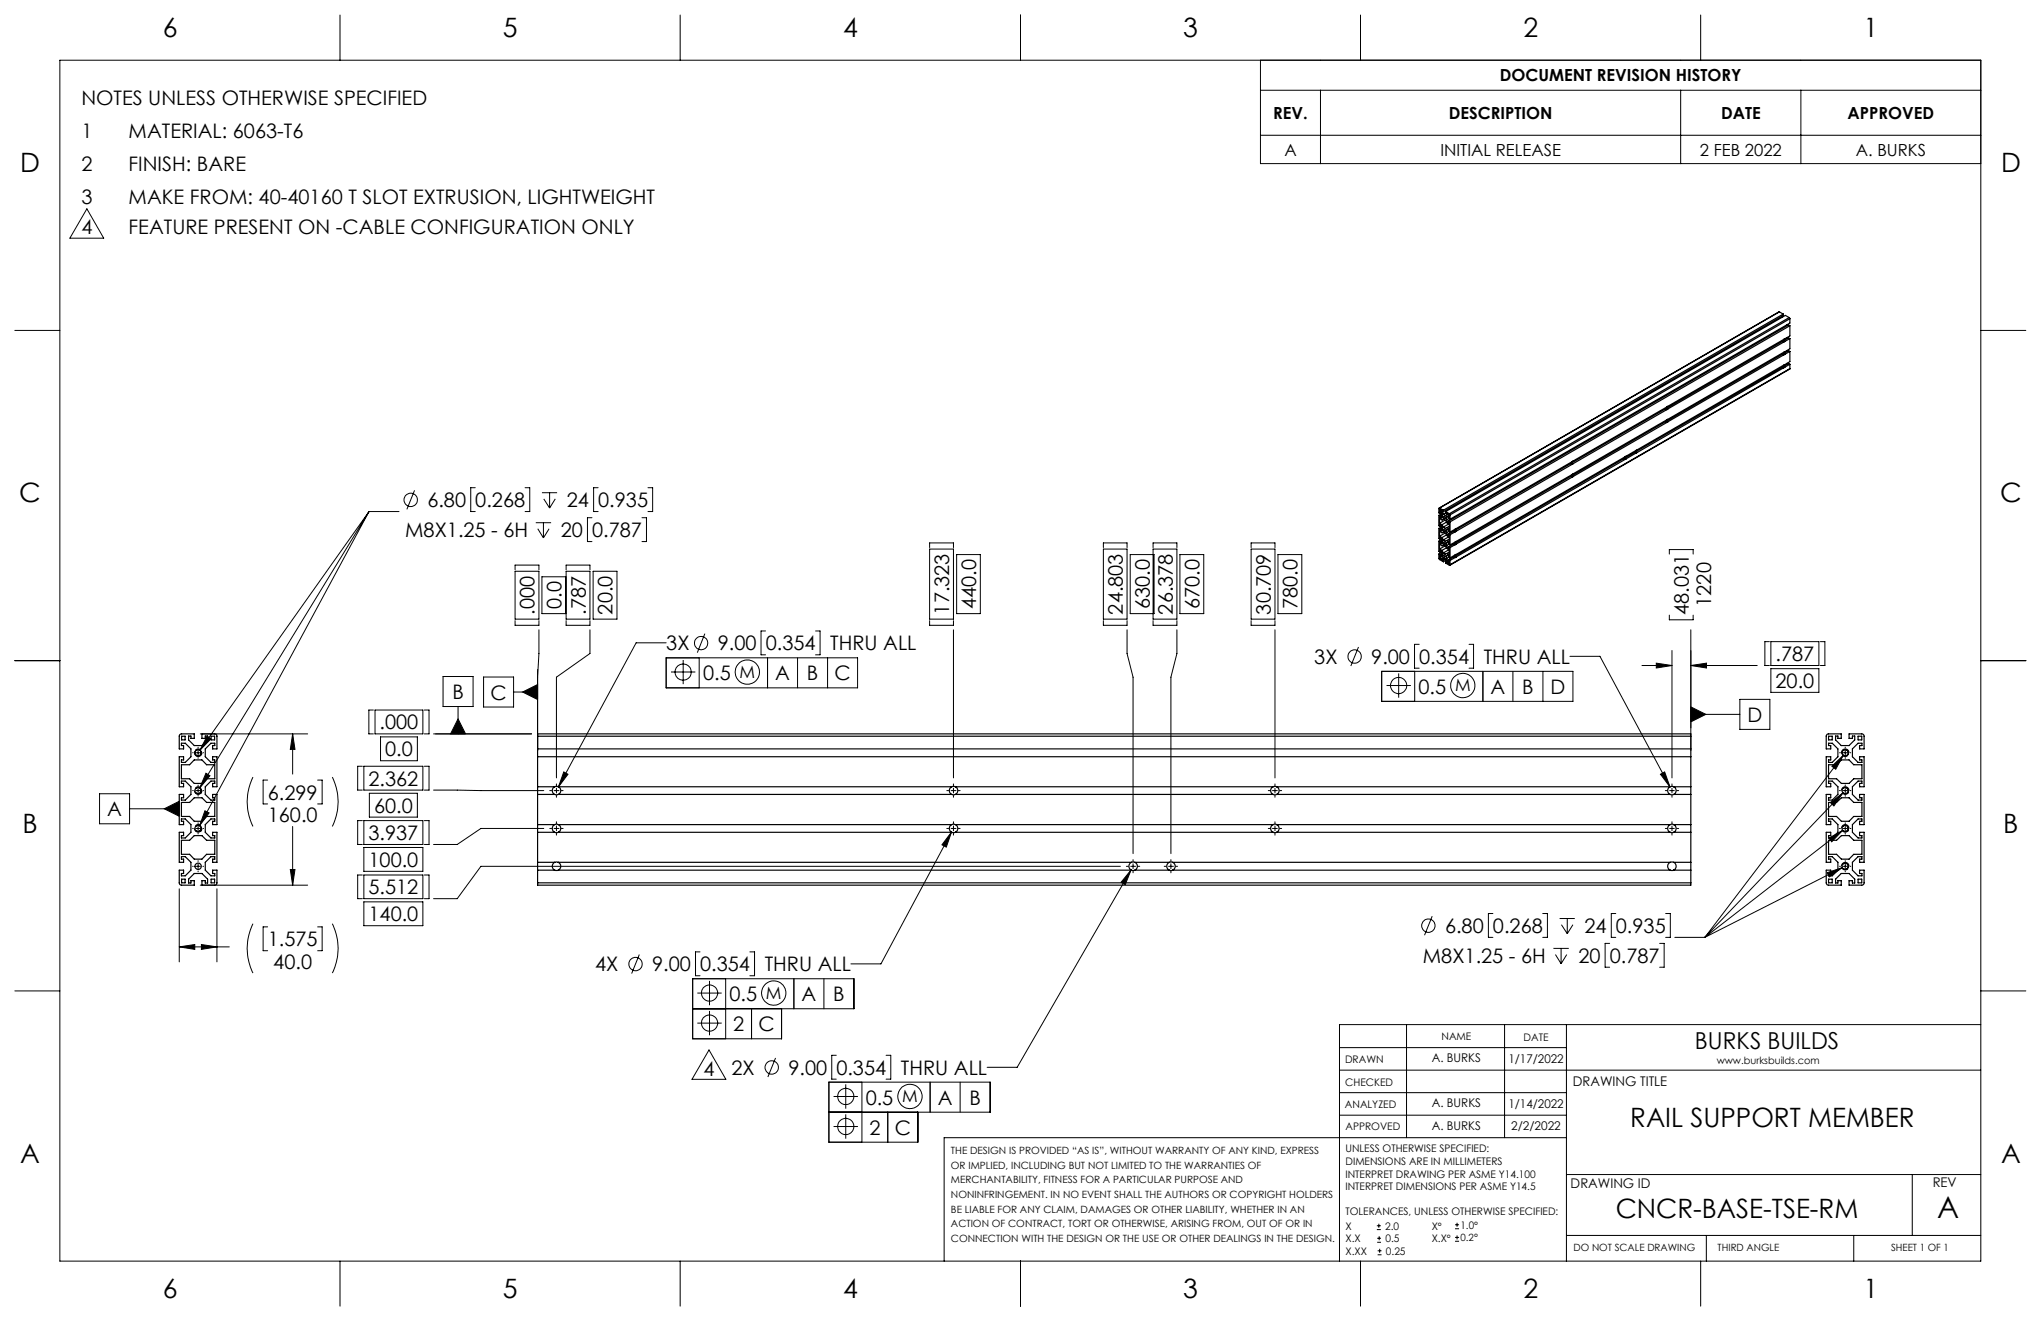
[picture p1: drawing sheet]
<svg xmlns="http://www.w3.org/2000/svg" width="432mm" height="279mm" viewBox="0 0 432 279" stroke-linecap="round" stroke-linejoin="round" font-family="sans-serif">
<g fill="none" stroke="#000" stroke-width=".21">
<path d="M12.7 12.7h406.4v254h-406.4zM71.9 3.2v9.5M143.9 3.2v9.5M215.9 3.2v9.5M266.7 12.7v21.9h152.4M266.7 19.1h152.4M279.4 19.1v15.5M287.8 3.2v9.5M355.6 19.1v15.5M359.8 3.2v9.5M381 19.1v15.5M266.7 28.6h152.4"/>
<path d="M18.4 44.2l3.5 6.2h-7.1zM3.1 69.9h9.6M419.1 69.9h9.5M78.1 108.2h6.3M78.1 108.2l-35.8 50.5M78.1 108.2l-35.8 58.5M78.1 108.2l-35.9 66.4M87.7 103.7l-1.6 4M100.5 103.2h-.9v5h.9M111.1 103.2h1v5h-1M113.3 110.6h3.3M113.8 111.8l1.2 2"/>
<path d="M114.7 104.2h3.2M115 110.6v3.2M115 105.5l1.3 2M116.2 111.8l-1.2 2M116.3 104.2v3.3M117.5 105.5l-1.2 2M125.2 109.5h-.9v5h.9M126.5 103.2h-.9v5h.9M135.8 109.5h1v5h-1M137.1 103.2h1v5h-1M196.7 115.8v-1h5v1M196.7 116.1h5v14.9h-5z"/>
<path d="M202.4 117.3h5v12.5h-5zM233.4 116.1h5v14.9h-5zM233.4 115.8v-1h5v1M239.1 117.3h5.1v12.5h-5.1zM243.9 116.1h5.1v14.9h-5.1zM243.9 115.8v-1h5.1v1M249.6 117.3h5.1v12.5h-5.1zM264.7 115.8v-1h5v1M264.7 116.1h5v14.9h-5zM270.4 117.3h5v12.5h-5zM353.2 117.2v-1h5v1M3.1 139.7h9.6"/>
<path d="M109 120.5v-1h5v1M109 120.8h5v10.2h-5zM109 131.3v1h5v-1M114 133.2v5l-.3 5M114.7 122h5v7.8h-5zM119.8 131.3v1h5v-1M119.8 120.5v-1h5v1M119.8 120.8h5v10.2h-5zM124.8 133.2v5l-7.1 5v21.3M125.5 120.8h5v10.2h-5zM140.9 139.1h40.5v6.4h-40.5zM140.9 136h-6.3l-16.5 30.4"/>
<path d="M144.5 139.6v5.1M147.9 139.1v6.4M149.1 134l-1.6 4M162 133.5h-1v5h1M162.4 139.1v6.4M168.7 139.1v6.4M172.5 133.5h1v5h-1M175.1 139.1v6.4M196.7 131.3v1h5v-1M201.7 133.2v31.3M233.4 131.3v1h5v-1M238.4 133.2v5l1.3 5v37.4"/>
<path d="M243.9 131.3v1h5.1v-1M249 133.2v5l-1.3 5v37.4M264.7 131.3v1h5v-1M269.7 133.2v31.3M287.4 136.8l-1.6 4.1M300.2 136.3h-.9v5h.9M310.8 136.3h.9v5h-.9M332.1 138.8h6.4l14.8 27.6M353.2 130.1v1h5v-1M353.7 137.6v26.9M357.7 133.2v25.6M374.3 135.7h-.9v5.1h.9"/>
<path d="M374.7 135.7h10.1v5.1h-10.1zM385.1 135.7h1v5.1h-1M419.1 139.7h9.5M40.7 159.2h.2M41.4 159.2h1M41.9 158v.2M41.9 158.7v1M42.4 155.2h22.7M42.9 159.2h.2M43.8 155.7l.8 .6-2.3 2.4zM61.9 155.2v8.5M61.9 155.2l.5 3.3h-1z"/>
<path d="M79 150.2h-1v5h1M79.3 150.2h10.2v5h-10.2zM80.5 155.9h7.8v5h-7.8zM89.8 150.2h1v5h-1M93.7 143.1h6.4v6.3h-6.4zM96.9 149.4v5.8M96.9 152l1.6 3.2h-3.2zM102.3 143.2h6.4v6.3h-6.4zM108.7 146.4h5M110.6 146.4l3.1-1.6v3.2zM112.5 155.2h-20.8M113.7 141.6v17.2"/>
<path d="M142 142.1h5.1M292.3 142h40.5v6.3h-40.5zM293.3 145h5.2M295.9 142.4v5.2M299.3 142v6.3M313.7 142v6.3M320.1 142v6.3M326.4 142v6.3M347.4 140.8h6.3M350.4 140.3l3.3 .5-3.3 .5zM357.7 140.8l3.3-.5v1zM357.7 149.5l3.2 1.6-3.2 1.6z"/>
<path d="M357.7 151.1h10.4M357.7 140.8h14.1M368.1 147.9h6.3v6.4h-6.3zM374.7 141.4h10.1v5h-10.1zM389.2 159.2h.2M389.9 159.2h1M390 159.8l-29.3 38.5M390.4 158v.2M390.4 158.7v1M391.4 159.2h.1M21.1 167.9h6.3v6.3h-6.3zM27.4 171.1h10.5"/>
<path d="M34.7 171.1l3.2-1.6v3.1zM40.7 167.2h.2M40.7 175.2h.2M41.4 167.2h1M41.4 175.2h1M41.9 160.2v.2M41.9 166.1v.1M41.9 166.7v1M41.9 168.2v.2M41.9 174v.2M41.9 174.7v1M41.9 176.2v.2"/>
<path d="M42.9 167.2h.2M42.9 175.2h.2M43.4 171.5l.8 .4-2 2.7zM43.6 163.5l.8 .6-2.1 2.6zM53.5 164.4a11.7 11.7 0 0 0 0 10.4M56.6 165h-.9v5h.9M61.9 174.8v12.4M67.2 165h1v5h-1M70.3 164.4a11.7 11.7 0 0 1 0 10.4M76.7 162.1h-1v5h1M76.7 173.6h-1v5h1M77 162.1h12.5v5h-12.5z"/>
<path d="M77 173.6h12.5v5h-12.5zM77 179.2h12.5v5.1h-12.5zM78.1 167.8h10.2v5h-10.2zM89.8 162.1h1v5h-1M89.8 173.6h1v5h-1M91.7 167.1l23.3 .1M115 175.2h-13.3l-5 3.4h-5M116.3 167.2h.4M116.3 175.2h.4M117.2 167.2h1.1M117.2 175.2h1.1M117.7 165.8v.4"/>
<path d="M117.7 166.7v1M117.7 168.2v.4M117.7 173.8v.4M117.7 174.7v1M117.7 176.2v.4M118.7 167.2h.4M118.7 175.2h.4M119.3 163.3l.9 .5-2.1 2.6zM200.3 167.2h.4M200.3 175.2h.4M201.2 167.2h1M201.2 175.2h1"/>
<path d="M201.3 176l-1.1 3.2-.9-.5zM201.3 176l-14.9 27.9h-6.4M201.7 165.8v.4M201.7 166.7v1M201.7 168.2v.4M201.7 173.8v.4M201.7 174.7v1M201.7 176.2v.4M202.7 167.2h.4M202.7 175.2h.4M268.3 167.2h.4M268.3 175.2h.4"/>
<path d="M269.2 167.2h1M269.2 175.2h1M269.7 165.8v.4M269.7 166.7v1M269.7 168.2v.4M269.7 173.8v.4M269.7 174.7v1M269.7 176.2v.4M270.8 167.2h.3M270.8 175.2h.3M351.3 163.8l.9-.5 1.1 3.1zM352.3 167.2h.4"/>
<path d="M352.3 175.2h.4M353.2 167.2h1M353.2 175.2h1M353.7 165.8v.4M353.7 166.7v1M353.7 168.2v.4M353.7 173.8v.4M353.7 174.7v1M353.7 176.2v.4M354.8 167.2h.3M354.8 175.2h.3M386.9 177.3l2.9-1.7-2.3 2.4z"/>
<path d="M387.2 169.8l2.7-2.1-1.9 2.8zM387.6 162.1l2.4-2.3-1.6 2.9zM389.1 167.2h.3M389.1 175.2h.3M389.8 175.6l-29.1 22.7M389.9 167.2h1M389.9 175.2h1M389.9 167.7l-29.2 30.6M390.4 160.2v.2M390.4 166v.2M390.4 166.7v1M390.4 168.2v.2"/>
<path d="M390.4 174v.2M390.4 174.7v1M390.4 176.2v.2M391.4 167.2h.2M391.4 175.2h.2M37.9 188v15.4M40.7 183.2h.2M41.4 183.2h1M41.9 182v.2M41.9 182.7v1M41.9 184.2v.2M42.4 187.2h22.7"/>
<path d="M42.6 199.8l3.3 .5-3.3 .5zM42.9 183.2h.2M45.9 188v15.4M53.5 195.4a11.7 11.7 0 0 0 0 10.4M56.6 196h-.9v5.1h.9M61.4 183.9h1l-.5 3.3zM67.2 196h1v5.1h-1M70.3 195.4a11.7 11.7 0 0 1 0 10.4M76.7 185.1h-1v5h1M77 185.1h12.5v5h-12.5zM77 190.7h12.5v5.1h-12.5zM89.8 185.1h1v5h-1"/>
<path d="M237 183.2h-135.3l-5 6.9h-5M238.3 183.2h.4M239.2 183.2h1M239.3 184l-1.2 3.1-.9-.5zM239.3 184l-24.1 41.7h-6.4M239.7 181.8v.4M239.7 182.7v1M239.7 184.2v.4M240.7 183.2h.4M246.3 183.2h.4M247.2 183.2h1M247.7 181.8v.4"/>
<path d="M247.7 182.7v1M247.7 184.2v.4M248.7 183.2h.4M303 193.8l-1.6 4M315.8 193.2h-.9v5.1h.9M326.4 193.2h1v5.1h-1M330 194.3h3.2M330.3 195.6l1.3 1.9M331.6 194.3v3.2M332.8 195.6l-1.2 1.9M340.5 199.5h-.9v5.1h.9M341.8 193.2h-.9v5.1h.9"/>
<path d="M351.1 199.5h1v5.1h-1M352.4 193.2h1v5.1h-1M354.3 198.3h6.4M386.6 184.6l3.1-1.1-2.7 2zM389.2 183.2h.2M389.7 183.5l-29 14.8M389.9 183.2h1M390.4 182v.2M390.4 182.7v1M390.4 184.2v.2M391.4 183.2h.1M3.1 209.6h9.6"/>
<path d="M37.9 200.3l3.3-.5v1zM37.9 200.3h10.6M135.3 201.9l-1.7 4M146.5 213.4h34.2v-6.4h-34.2v12.7h18.8v-6.3M147.5 210h5.2M147.5 216.4h5.2M148.1 201.3h-1v5.1h1M150.1 207.5v5.1M150.1 213.8v5.2M153.5 207v12.7M158.6 201.3h1v5.1h-1M159 213.4v6.3"/>
<path d="M168 207v6.4M174.3 207v6.4M297.6 216.7v23.9M318.3 216.7v23.9M328.6 200.6h3.3M329.1 201.9l1.2 1.9M330.3 200.6v3.2M331.4 216.7v50M331.5 201.9l-1.2 1.9M419.1 216.7h-135.7v50M419.1 209.6h9.5M150 222.1l3.6 6.2h-7.2z"/>
<path d="M164.1 223.8l-1.6 4M175.4 235.2h34.1v-6.3h-34.1v12.7h18.8v-6.4M176.4 231.9h5.1M176.4 238.3h5.1M176.9 223.2h-.9v5h.9M178.9 229.3v5.2M178.9 235.7v5.1M182.4 228.9v12.7M187.5 223.2h1v5h-1M187.8 235.2v6.4M196.8 228.9v6.3M203.1 228.9v6.3"/>
<path d="M283.4 226.3h135.7M283.4 231.1h48M283.4 221.6h48M283.4 235.9h48M291.3 259.3h.8M291.7 258.8v.9M307.8 259.9h.9M307.8 259h.9M308.3 258.6v.9M331.4 248.4h87.7M331.4 240.6h-131.7v26.1M404.6 248.4v12.9"/>
<path d="M71.9 266.7v9.6M143.9 266.7v9.6M215.9 266.7v9.6M287.8 266.7v9.6M291.3 260.1h.8M291.4 262.7h.8M291.4 261.9h.8M291.5 265.4h.8M291.5 264.5h.8M291.8 261.5v.8M291.9 264.1v.9M307.8 262.5h.9"/>
<path d="M307.8 261.7h.9M308.3 261.3v.8M331.4 261.3h87.7M359.8 266.7v9.6M361 261.3v5.4M392.2 261.3v5.4"/>
<circle cx="86.9" cy="105.7" r="1.41"/>
<circle cx="148.3" cy="136" r="1.42"/>
<circle cx="286.6" cy="138.9" r="1.41"/>
<circle cx="144.5" cy="142.2" r="1.71"/>
<circle cx="158.1" cy="142.1" r="2.58"/>
<circle cx="295.9" cy="145" r="1.71"/>
<circle cx="309.5" cy="145" r="2.57"/>
<circle cx="302.2" cy="195.8" r="1.42"/>
<circle cx="134.4" cy="203.9" r="1.41"/>
<circle cx="150.1" cy="216.4" r="1.72"/>
<circle cx="150.1" cy="210" r="1.72"/>
<circle cx="163.7" cy="210" r="2.57"/>
<circle cx="163.3" cy="225.8" r="1.42"/>
<circle cx="178.9" cy="238.3" r="1.72"/>
<circle cx="178.9" cy="231.9" r="1.72"/>
<circle cx="192.5" cy="231.9" r="2.57"/>
</g>
<path d="M390.4 158.4a.8 .8 0 0 1 .7 1.2 .8 .8 0 0 1-1.4 .1 .8 .8 0 0 1 .6-1.3h.1M41.9 176a.8 .8 0 0 1-.7-1.2 .8 .8 0 0 1 1.4-.1 .8 .8 0 0 1-.5 1.3h-.2M41.9 168a.8 .8 0 0 1-.7-1.2 .8 .8 0 0 1 1.4-.1 .8 .8 0 0 1-.5 1.3h-.2M41.9 160a.8 .8 0 0 1-.7-1.2 .8 .8 0 0 1 1.4-.1 .8 .8 0 0 1-.5 1.3h-.2M390.4 174.4a.8 .8 0 0 1 .7 1.2 .8 .8 0 0 1-1.4 .1 .8 .8 0 0 1 .6-1.3h.1M390.4 166.4a.8 .8 0 0 1 .7 1.2 .8 .8 0 0 1-1.4 .1 .8 .8 0 0 1 .6-1.3h.1M390.4 182.4a.8 .8 0 0 1 .7 1.2 .8 .8 0 0 1-1.4 .1 .8 .8 0 0 1 .6-1.3h.1" fill="none" stroke="#000" stroke-width=".21" stroke-dasharray="1.3 .6" stroke-linecap="butt"/>
<path d="M305.6 115.1l-.2-.4a.25 .25 0 0 1 .4 .1 .25 .25 0 0 1-.2 .3M305.6 112.4l-.2-.4a.25 .25 0 0 1 .4 0 .25 .25 0 0 1-.2 .4M305.6 109.7l-.2-.4a.25 .25 0 0 1 .4 0 .25 .25 0 0 1-.2 .4" fill="none" stroke="#000" stroke-width=".21" stroke-dasharray="1.3 .6" stroke-dashoffset=".8" stroke-linecap="butt"/>
<g fill="#000">
<path d="M34.7 171.1l3.2-1.6v3.1z"/>
<path d="M96.9 152l1.6 3.2h-3.2zM110.6 146.4l3.1 1.6v-3.2zM357.7 149.5l3.2 1.6-3.2 1.6z"/>
<path d="M119.3 163.3l-1.2 3.1 2.1-2.6zM350.4 140.3l3.3 .5-3.3 .5zM357.7 140.8l3.3-.5v1zM239.3 184l-2.1 2.6 .9 .5zM351.3 163.8l2 2.6-1.1-3.1zM201.3 176l-2 2.7 .9 .5zM386.6 184.6l.4 .9 2.7-2zM386.9 177.3l.6 .7 2.3-2.4zM387.2 169.8l.8 .7 1.9-2.8zM387.6 162.1l.8 .6 1.6-2.9zM61.9 155.2l.5 3.3h-1zM61.4 183.9h1l-.5 3.3zM37.9 200.3l3.3-.5v1zM42.6 199.8l3.3 .5-3.3 .5zM43.8 155.7l-1.5 3 2.3-2.4zM43.6 163.5l-1.3 3.2 2.1-2.6zM43.4 171.5l-1.2 3.1 2-2.7z"/>
</g>
<g fill="none" stroke="#000" stroke-width=".25">
<path d="M376.4 66l-71.9 41.5M376.4 66l.9 .4M376.4 66l-71.8 41.5M377 66.9l.1 .2M377.1 77.6l.3 .2M377.1 77.6l-31 17.9M377.1 72.2l.3 .2M377.1 72.2l-24.5 14.2M377.1 74.9l.3 .2M377.1 74.9l-24.5 14.2M377.3 66.4v.3l-71.9 41.5M377.3 66.4l-71.9 41.5"/>
<path d="M377.3 72.1l-.2 .1M377.3 74.8l-.2 .1M377.3 77.5l-.2 .1M377.3 72.1l.3 .1M377.3 74.8l.3 .1M377.3 77.5l.3 .1M377.4 72.4l-24.6 14.1M377.4 75.1l-24.6 14.1M377.4 77.8l-31 17.9M377.6 72.2l-.2 .2M377.6 74.9l-.2 .2M377.6 77.6l-.2 .2"/>
<path d="M378.1 68.7l.1 .2M378.1 71.4l.1 .2M378.1 74.1l.1 .2M378.1 76.8l.1 .2M378.5 67.2l.2 .2M378.5 67.2l-71.9 41.5M378.5 67.2l-.8-.5-71.8 41.5M378.7 68.9v2.1l-71.9 41.5M378.7 71.6v2.2l-71.9 41.5M378.7 74.3v2.2l-71.9 41.5M378.7 78l-72 41.6M378.7 67.4l-71.9 41.5"/>
<path d="M378.7 67.4v.9l-71.9 41.5M378.7 77v1M378.7 68.9l-71.9 41.5M378.7 68.9l-.3-.2-71.9 41.5M378.7 71.6l-1.1 .6M378.7 74.3l-1.1 .6M378.7 77l-1.1 .6M378.7 78l-71.9 41.5M378.7 71.6l-.3-.2-1.1 .7M378.7 74.3l-.3-.1-1.1 .6M378.7 77l-.3-.1-1.1 .6M332.3 98l.3 .2"/>
<path d="M332.3 98l-24.5 14.2M332.5 97.9l-.2 .1M332.5 97.9l.3 .2M332.6 98.2l-24.5 14.2M332.8 98.1l-.2 .1M343.5 97l.3 .2M343.5 97l-35.7 20.7M343.7 96.9l-.2 .1M343.7 96.9l.3 .1M343.8 97.2l-35.7 20.6M344 97l-.2 .2M345.9 95.7l.2 .1"/>
<path d="M345.9 95.7l-2.2 1.2M346.1 95.5l-.2 .2M346.1 95.5l.3 .2M346.1 95.8l-2.1 1.2M346.4 95.7l-.3 .1M352.4 86.5l.2 .1M352.4 86.5l-19.9 11.4M352.4 89.2l.2 .2M352.4 89.2l-19.9 11.4M352.6 86.4l-.2 .1M352.6 89.1l-.2 .1M352.6 86.4l.2 .1"/>
<path d="M352.6 89.1l.2 .1M352.6 86.6l-19.8 11.5M352.6 89.4l-19.8 11.4M352.8 86.5l-.2 .1M352.8 89.2l-.2 .2M304.4 117.2l.1 1.1 .9 .5M304.4 109v2.2l.3 .1M304.4 111.8v2.1l.3 .2M304.4 114.5v2.1l.3 .2M304.4 117.2l.3 .1M304.4 114.5l.3 .1M304.4 111.8l.3 .1"/>
<path d="M304.4 109l.3 .2M304.6 107.5h-.2v1l.3 .1M304.6 110.7v-1l.5 .3 .3-.2 .4 .3 .3 .5 .5 .3v1l-.5-.3M304.6 113.4v-1l.5 .3 .3-.2 .4 .3 .3 .5 .5 .3v1l-.5-.3M304.6 116.1v-1l.5 .3 .3-.1 1.2 1v1l-.5-.2M304.6 111v-.2l.2 .2 .4 .6v.5l-.4 .3-.2-.2M304.6 108.3v-.2l.2 .2 .4 .6M304.6 113.7v-.1l.2 .1 .4 .6M304.6 116.5l.1 .1M304.6 113.7l.1 .1M304.6 111l.1 .1M304.6 108.3l.1 .1"/>
<path d="M304.6 107.5l.8 .4M304.6 116.1l.5 .3M304.6 110.7l.5 .3M304.6 113.4l.5 .3M304.7 108.4v.2M304.7 109.2v.2M304.7 111.1v.2M304.7 111.9v.2M304.7 113.8v.3M304.7 114.6v.3M304.7 116.6v.2M304.7 117.3v.3"/>
<path d="M304.7 117.6l-.1-.1v.2M304.7 109.4l-.1-.1v.2M304.7 112.1h-.1v.1M304.7 114.9l-.1-.1v.2M304.7 108.2l-.1 .1M304.7 109.4l.5-.3-.6 .4M304.7 110.9l-.1 .1M304.7 113.7h-.1M304.7 114.9l.5-.3-.6 .4M304.7 116.4l-.1 .1M304.7 117.6l.5-.3-.6 .4M304.8 116.5l-.2-.2v.2"/>
<path d="M304.8 116.5l.4 .6v.5l-.4 .2-.2-.1M304.8 107.8l-.2-.2v.3M304.8 118l-.2-.1v.3M304.8 118v.3l-.2-.1M304.8 107.8v.2l-.2-.1M304.8 107.8l-.2 .1M304.8 118l-.2 .2M304.8 108.3l-.1 .1M304.8 111l-.1 .1M304.8 113.8h-.1M304.8 116.5l-.1 .1M304.9 108.5l-.2 .1"/>
<path d="M304.9 111.2l-.2 .1M304.9 113.9l-.2 .2M304.9 116.7l-.2 .1M305 118.5v-.3l.4-.2 .5 .3 .3 .6v.2h-.2M305 108.2v-.3l.4 .3M305 108.2l.4 .6M305 108.7l-.6 .3M305 111.4l-.6 .4M305 114.1l-.6 .4M305 116.8l-.6 .4M305.1 116.4l.3 .5M305.1 111l.3 .5"/>
<path d="M305.1 113.7l.3 .5M305.2 118.4v.1h-.2M305.2 108.9v.5l-.4 .2-.2-.1M305.2 114.3v.6l-.4 .2-.2-.1M305.2 118.4l.2 .1M305.2 108.1l-.2 .1M305.2 108.9l-.5 .3M305.2 111.9l-.5 .2M305.2 111.7l-.5 .2M305.2 111.9l-.6 .3M305.2 114.4l-.5 .2M305.2 118.4l.4-.3-.6 .4"/>
<path d="M305.2 117.1l-.5 .2M305.4 107.9v.3M305.4 118.5v.3M305.4 116.9l.4 .3 .3-.1M305.4 111.5l.4 .3 .3-.2M305.4 114.2l.4 .3 .3-.2M305.4 117.4h.3a.2 .2 0 0 1 .1 .3 .2 .2 0 0 1-.2 .1zM305.4 109.3a.22 .22 0 0 1 .3 0 .22 .22 0 0 1-.1 .3zM305.7 110l-1.1 .7M305.7 112.7l-1.1 .7M305.7 115.5l-1.1 .6M305.8 118.2l-.4 .3"/>
<path d="M305.9 118.8v.3l.7 .5 .2-.1M305.9 108.2v.3l.1 .2M305.9 118.8l.1 .1M305.9 108.2l.7 .5M305.9 108.5l-.5 .3M306 118.5l-.6 .3M306 108.7v-.2h.2v.3l-.3 .2-.5-.2M306 118.9v.2M306 115.4l.4 .6M306 118.1l.4 .6M306 110l.4 .6M306 112.7l.4 .6"/>
<path d="M306 110.4l-.9 .6M306 113.1l-.9 .6M306 115.9l-.9 .5M306.1 118.6l-.2 .2M306.2 108.5l-.2 .2M306.2 118.8l-.2 .1M306.2 119l-.2 .1M306.5 109.4v.3l.3 .1M306.5 110.2l.1 .5-.2-.1M306.5 112.1v.3l.3 .1M306.5 113l.1 .4-.2-.1M306.5 114.9v.2l.3 .2"/>
<path d="M306.5 115.7l.1 .5-.2-.2M306.5 117.6v.2l.3 .2M306.5 118.4l.1 .5-.2-.2M306.5 113l.3 .1M306.5 109.4l.1 .1v-.2l-.2-.1-.4 .2v.6M306.5 112.1l.1 .1v-.2l-.2-.1-.4 .2v.6M306.5 115.7l.3 .1M306.5 118.4l.3 .1M306.5 110.2l.3 .2M306.5 109.7l-.5 .3M306.5 112.4l-.5 .3M306.5 110.8l-1.1 .7"/>
<path d="M306.5 115.1l-.5 .3M306.5 113.5l-1.1 .7M306.5 117.9l-.5 .2M306.5 116.3l-1.1 .6M306.6 110.5l-.2 .1M306.6 113.2l-.2 .1M306.6 115.9l-.2 .1M306.6 118.6l-.2 .1M306.6 108.7l.2 .2M306.6 114.8v.1h-.1M306.6 108.8v.3l-.2-.1M306.6 117.5v.2l-.1-.1"/>
<path d="M306.6 119.1v.3l-.2-.2M306.6 114.8l-.2-.1-.4 .1v.6M306.6 117.5l-.2-.1-.4 .2v.5M306.6 119.1l-.2-.1v.2M306.6 108.8l-.2-.1v.3M306.6 108.8l-.2 .2M306.6 109.4h-.1M306.6 111.3l-.5 .3M306.6 112.1h-.1M306.6 114l-.5 .3M306.6 114.8l-.1 .1M306.6 116.7l-.5 .4"/>
<path d="M306.6 117.5l-.1 .1M306.6 119.1l-.2 .1M306.8 108.9v.9M306.8 110.4v2.1M306.8 113.1v2.2M306.8 115.8v2.2M306.8 118.5v1M307.6 112.3l-1.1 .7M307.6 112.3l.2 .2M307.6 115l-1.1 .7M307.6 115l.2 .2M307.6 117.8l-1.1 .6"/>
<path d="M307.6 117.8l.2 .1M307.8 112.2l-.2 .1M307.8 114.9l-.2 .1M307.8 117.7l-.2 .1M307.8 112.2l.3 .2M307.8 114.9l.3 .2M307.8 117.7l.3 .1M307.8 112.5l-1 .6M307.8 115.2l-1 .6M307.8 117.9l-1 .6M308.1 112.4l-.3 .1M308.1 115.1l-.3 .1"/>
<path d="M308.1 117.8l-.3 .1M332.3 100.8l.3 .1M332.3 100.8l-24.5 14.1M332.5 100.6l-.2 .2M332.5 100.6l.3 .2M332.6 100.9l-24.5 14.2M332.8 100.8l-.2 .1M38.1 155.4l.2-.2h2.8v1h-.7v-.5h-.5v.8l1.2 1.2h1.6l1.2-1.2v-.8h-.5v.5h-.7v-1h2.8l.4 .4v2.8h-.9v-.7h.4v-.5h-.8l-1.2 1.2v1.7l1.2 1.2h.8v-.6h-.4v-.6h.9v6.3h-.9v-.7h.4v-.5h-.8l-1.2 1.2v1.6l1.2 1.2h.8v-.5h-.4v-.7h.9v6.4h-.9v-.7h.4v-.5h-.8l-1.2 1.2v1.6l1.2 1.2h.8v-.5h-.4v-.7h.9v6.4h-.9v-.7h.4v-.5h-.8l-1.2 1.2v1.6l1.2 1.2h.8v-.5h-.4v-.7h.9v2.8l-.4 .4h-2.8v-.9h.7v.5h.5v-.9l-1.2-1.2h-1.6l-1.2 1.2v.9h.5v-.5h.7v.9h-2.8l-.4-.4v-2.8h.9v.7h-.4v.5h.8l1.2-1.2v-1.6l-1.2-1.2h-.8v.5h.4v.7h-.9v-6.4h.9v.7h-.4v.5h.8l1.2-1.2v-1.6l-1.2-1.2h-.8v.5h.4v.7h-.9v-6.4h.9v.7h-.4v.5h.8l1.2-1.2v-1.6l-1.2-1.2h-.8v.5h.4v.7h-.9v-6.3h.9v.6h-.4v.6h.8l1.2-1.2v-1.7l-1.2-1.2h-.8v.5h.4v.7h-.9v-2.8zM38.4 155.7h.8v.8h-.8zM44.7 155.7h.7v.8h-.7zM113.7 155.7v-.5h244v.5M113.7 155.7v31"/>
<path d="M113.7 155.7h244M113.7 158.4h244M357.7 155.7v31M386.5 155.4l.3-.2h2.7v1h-.7v-.5h-.5v.8l1.2 1.2h1.7l1.2-1.2v-.8h-.5v.5h-.7v-1h2.8l.4 .4v2.8h-1v-.7h.5v-.5h-.8l-1.2 1.2v1.7l1.2 1.2h.8v-.6h-.5v-.6h1v6.3h-1v-.7h.5v-.5h-.8l-1.2 1.2v1.6l1.2 1.2h.8v-.5h-.5v-.7h1v6.4h-1v-.7h.5v-.5h-.8l-1.2 1.2v1.6l1.2 1.2h.8v-.5h-.5v-.7h1v6.4h-1v-.7h.5v-.5h-.8l-1.2 1.2v1.6l1.2 1.2h.8v-.5h-.5v-.7h1v2.8l-.4 .4h-2.8v-.9h.7v.5h.5v-.9l-1.2-1.2h-1.7l-1.2 1.2v.9h.5v-.5h.7v.9h-2.7l-.4-.4v-2.8h.9v.7h-.4v.5h.7l1.2-1.2v-1.6l-1.2-1.2h-.7v.5h.4v.7h-.9v-6.4h.9v.7h-.4v.5h.7l1.2-1.2v-1.6l-1.2-1.2h-.7v.5h.4v.7h-.9v-6.4h.9v.7h-.4v.5h.7l1.2-1.2v-1.6l-1.2-1.2h-.7v.5h.4v.7h-.9v-6.3h.9v.6h-.4v.6h.7l1.2-1.2v-1.7l-1.2-1.2h-.7v.5h.4v.7h-.9v-2.8zM386.9 155.7h.7v.8h-.7zM393.1 155.7h.8v.8h-.8zM38.4 161.7h1.7l1-1h1.6l1 1h1.7v3h-1.7l-1 1h-1.6l-1-1h-1.7zM38.4 169.7h1.7l1-1h1.6l1 1h1.7v3h-1.7l-1 1h-1.6l-1-1h-1.7zM38.4 177.7h1.7l1-1h1.6l1 1h1.7v3h-1.7l-1 1h-1.6l-1-1h-1.7zM41.5 167.7a.68 .68 0 0 0 .9 0M41.5 174.7a.69 .69 0 0 1 1 .2M41.5 175.7a.68 .68 0 0 0 .9 0"/>
<path d="M41.5 166.7a.69 .69 0 0 1 1 .2M42.4 175.7h.1M42.4 167.7h.1M42.6 175.1l-.2 .6M42.6 167.1l-.2 .6M113.7 176h3.7M113.7 168h3.7M113.7 174.4h3.7M113.7 160.1h244M113.7 166.4h3.7M117.4 176h.7M117.4 174.4l.2-.1 .5 .1"/>
<path d="M117.4 168l.3 .1 .4-.1M117.4 166.4h.7M117.4 166.4a.89 .89 0 0 0-.6 .8 .89 .89 0 0 0 .6 .8M117.4 174.4a.89 .89 0 0 0-.6 .8 .89 .89 0 0 0 .6 .8M118.1 166.4a.89 .89 0 0 1 .5 .8 .89 .89 0 0 1-.5 .8M118.1 174.4a.89 .89 0 0 1 .5 .8 .89 .89 0 0 1-.5 .8M118.1 176h83.3M118.1 168h83.3M118.1 174.4h83.3M118.1 166.4h83.3M201.4 176h.7M201.4 168l.3 .1 .4-.1"/>
<path d="M201.4 174.4l.2-.1 .5 .1M201.4 166.4h.7M201.4 166.4a.89 .89 0 0 0-.6 .8 .89 .89 0 0 0 .6 .8M201.4 174.4a.89 .89 0 0 0-.6 .8 .89 .89 0 0 0 .6 .8M202.1 166.4a.89 .89 0 0 1 .5 .8 .89 .89 0 0 1-.5 .8M202.1 174.4a.89 .89 0 0 1 .5 .8 .89 .89 0 0 1-.5 .8M202.1 176h67.2M202.1 168h67.2M202.1 174.4h67.2M202.1 166.4h67.2M269.3 176h.8M269.3 168l.4 .1 .4-.1"/>
<path d="M269.3 174.4l.3-.1 .5 .1M269.3 166.4h.8M269.3 166.4a.89 .89 0 0 0-.5 .8 .89 .89 0 0 0 .5 .8M269.3 174.4a.89 .89 0 0 0-.5 .8 .89 .89 0 0 0 .5 .8M270.1 166.4a.89 .89 0 0 1 .5 .8 .89 .89 0 0 1-.5 .8M270.1 174.4a.89 .89 0 0 1 .5 .8 .89 .89 0 0 1-.5 .8M270.1 176h83.2M270.1 168h83.2M270.1 174.4h83.2M270.1 166.4h83.2M353.3 176h.8M353.3 168l.4 .1 .4-.1"/>
<path d="M353.3 174.4l.3-.1 .5 .1M353.3 166.4h.8M353.3 166.4a.89 .89 0 0 0-.5 .8 .89 .89 0 0 0 .5 .8M353.3 174.4a.89 .89 0 0 0-.5 .8 .89 .89 0 0 0 .5 .8M354.1 166.4a.89 .89 0 0 1 .5 .8 .89 .89 0 0 1-.5 .8M354.1 174.4a.89 .89 0 0 1 .5 .8 .89 .89 0 0 1-.5 .8M354.1 176h3.6M354.1 168h3.6M354.1 174.4h3.6M354.1 166.4h3.6M386.9 161.7h1.6l1.1-1h1.6l1 1h1.7v3h-1.7l-1 1h-1.6l-1.1-1h-1.6zM386.9 169.7h1.6l1.1-1h1.6l1 1h1.7v3h-1.7l-1 1h-1.6l-1.1-1h-1.6z"/>
<path d="M386.9 177.7h1.6l1.1-1h1.6l1 1h1.7v3h-1.7l-1 1h-1.6l-1.1-1h-1.6zM389.9 174.7a.67 .67 0 0 1 .9 0 .67 .67 0 0 1 .1 .9M389.9 166.7a.67 .67 0 0 1 .9 0 .67 .67 0 0 1 .1 .9M389.9 167.7a.68 .68 0 0 0 .9 0M389.9 175.7a.68 .68 0 0 0 .9 0M390.8 175.7h.1M390.8 167.7h.1M38.4 185.9h.8v.8h-.8zM44.7 185.9h.7v.8h-.7zM113.7 186.7v.5h244v-.5M113.7 182.4h3.7M113.7 184h3.7"/>
<path d="M113.7 186.7h244M117.4 182.4h.7M117.4 184h.7M117.4 182.4a.91 .91 0 0 0-.6 .8 .91 .91 0 0 0 .6 .8M118.1 182.4a.91 .91 0 0 1 .5 .8 .91 .91 0 0 1-.5 .8M118.1 182.4h121.3M118.1 184h121.3M239.4 182.4h.7M239.4 184h.7M239.4 182.4a.91 .91 0 0 0-.6 .8 .91 .91 0 0 0 .6 .8M240.1 182.4a.91 .91 0 0 1 .5 .8 .91 .91 0 0 1-.5 .8M240.1 182.4h7.3"/>
<path d="M240.1 184h7.3M247.4 182.4h.7M247.4 184h.7M247.4 182.4a.91 .91 0 0 0-.6 .8 .91 .91 0 0 0 .6 .8M248.1 182.4a.91 .91 0 0 1 .5 .8 .91 .91 0 0 1-.5 .8M248.1 182.4h105.2M248.1 184h105.2M353.3 182.4h.8M353.3 184h.8M353.3 182.4a.91 .91 0 0 0-.5 .8 .91 .91 0 0 0 .5 .8M354.1 182.4a.91 .91 0 0 1 .5 .8 .91 .91 0 0 1-.5 .8M354.1 182.4h3.6"/>
<path d="M354.1 184h3.6M386.9 185.9h.7v.8h-.7zM389.9 182.7a.67 .67 0 0 1 .9 0 .67 .67 0 0 1 .1 .9M389.9 183.7a.6 .6 0 0 0 .9 0M393.1 185.9h.8v.8h-.8z"/>
<circle cx="305.6" cy="114.8" r=".23"/>
<circle cx="305.6" cy="112.1" r=".23"/>
<circle cx="41.9" cy="159.2" r=".67"/>
<circle cx="390.4" cy="159.2" r=".67"/>
<circle cx="41.9" cy="167.2" r=".68"/>
<circle cx="41.9" cy="175.2" r=".68"/>
<circle cx="390.4" cy="167.2" r=".68"/>
<circle cx="390.4" cy="175.2" r=".68"/>
<circle cx="41.9" cy="183.2" r=".67"/>
<circle cx="390.4" cy="183.2" r=".68"/>
</g>
<text font-size="6.3" x="409.8" y="257.6">A</text>
<g font-size="5.6">
<text x="34.4" y="7.9">6</text>
<text x="106.4" y="7.9">5</text>
<text x="178.4" y="7.9">4</text>
<text x="250.3" y="7.9">3</text>
<text x="322.3" y="7.9">2</text>
<text x="394.3" y="7.9">1</text>
<text x="4.2" y="36.4">D</text>
<text x="423.3" y="36.4">D</text>
<text x="4.1" y="106.3">C</text>
<text x="423.2" y="106.3">C</text>
<text x="4.7" y="176.1">B</text>
<text x="423.8" y="176.1">B</text>
<text x="344.9" y="238.3">RAIL SUPPORT MEMBER</text>
<text x="4.3" y="246">A</text>
<text x="423.4" y="246">A</text>
<text x="341.8" y="257.6">CNCR-BASE-TSE-RM</text>
<text x="34.4" y="274.6">6</text>
<text x="106.4" y="274.6">5</text>
<text x="178.4" y="274.6">4</text>
<text x="250.3" y="274.6">3</text>
<text x="322.3" y="274.6">2</text>
<text x="394.3" y="274.6">1</text>
</g>
<text font-size="4.9" x="358.6" y="221.8">BURKS BUILDS</text>
<g font-size="4.2">
<text x="17.2" y="22.3">NOTES UNLESS OTHERWISE SPECIFIED</text>
<text x="17.2" y="29.3">1</text>
<text x="27.2" y="29.3">MATERIAL: 6063-T6</text>
<text x="17.2" y="36.2">2</text>
<text x="27.2" y="36.2">FINISH: BARE</text>
<text x="17.2" y="43.2">3</text>
<text x="27.2" y="43.2">MAKE FROM: 40-40160 T SLOT EXTRUSION, LIGHTWEIGHT</text>
<text x="17.2" y="49.4">4</text>
<text x="27.2" y="49.4">FEATURE PRESENT ON -CABLE CONFIGURATION ONLY</text>
<text x="90.4" y="107.3">6.80</text>
<text x="100.6" y="107.3">0.268</text>
<text x="119.9" y="107.3">24</text>
<text x="126.6" y="107.3">0.935</text>
<text x="85.7" y="113.6">M8X1.25 - 6H</text>
<text x="118.6" y="113.6">20</text>
<text x="125.3" y="113.6">0.787</text>
<text x="113.1" y="130" transform="rotate(-90 113.1 130)">.000</text>
<text x="118.8" y="128.8" transform="rotate(-90 118.8 128.8)">0.0</text>
<text x="123.9" y="130" transform="rotate(-90 123.9 130)">.787</text>
<text x="129.6" y="130" transform="rotate(-90 129.6 130)">20.0</text>
<text x="200.8" y="130" transform="rotate(-90 200.8 130)">17.323</text>
<text x="206.5" y="128.8" transform="rotate(-90 206.5 128.8)">440.0</text>
<text x="237.6" y="130" transform="rotate(-90 237.6 130)">24.803</text>
<text x="243.2" y="128.8" transform="rotate(-90 243.2 128.8)">630.0</text>
<text x="248.1" y="130" transform="rotate(-90 248.1 130)">26.378</text>
<text x="253.8" y="128.8" transform="rotate(-90 253.8 128.8)">670.0</text>
<text x="268.8" y="130" transform="rotate(-90 268.8 130)">30.709</text>
<text x="274.5" y="128.8" transform="rotate(-90 274.5 128.8)">780.0</text>
<text x="357.3" y="130.1" transform="rotate(-90 357.3 130.1)">48.031</text>
<text x="362" y="128.3" transform="rotate(-90 362 128.3)">1220</text>
<text x="141" y="137.6">3X</text>
<text x="151.8" y="137.6">9.00</text>
<text x="162" y="137.6">0.354</text>
<text x="175.7" y="137.6">THRU ALL</text>
<text x="148.7" y="143.9">0.5</text>
<text x="164" y="143.9">A</text>
<text x="170.7" y="143.9">B</text>
<text x="176.5" y="143.9">C</text>
<text x="278" y="140.4">3X</text>
<text x="290.1" y="140.4">9.00</text>
<text x="300.3" y="140.4">0.354</text>
<text x="313.9" y="140.4">THRU ALL</text>
<text x="375.6" y="139.8">.787</text>
<text x="95.7" y="147.8">B</text>
<text x="103.8" y="148">C</text>
<text x="300.1" y="146.7">0.5</text>
<text x="315.4" y="146.7">A</text>
<text x="322.1" y="146.7">B</text>
<text x="328.1" y="146.7">D</text>
<text x="375.6" y="145.5">20.0</text>
<text x="80.3" y="154.3">.000</text>
<text x="369.7" y="152.7">D</text>
<text x="81.5" y="160">0.0</text>
<text x="78" y="166.2">2.362</text>
<text x="22.7" y="172.7">A</text>
<text x="56.6" y="169.1">6.299</text>
<text x="56.6" y="173.9">160.0</text>
<text x="79.1" y="171.9">60.0</text>
<text x="78" y="177.7">3.937</text>
<text x="78" y="183.4">100.0</text>
<text x="78" y="189.2">5.512</text>
<text x="78" y="194.8">140.0</text>
<text x="305.7" y="197.3">6.80</text>
<text x="315.9" y="197.3">0.268</text>
<text x="335.2" y="197.3">24</text>
<text x="341.9" y="197.3">0.935</text>
<text x="56.6" y="200.1">1.575</text>
<text x="301" y="203.7">M8X1.25 - 6H</text>
<text x="333.9" y="203.7">20</text>
<text x="340.6" y="203.7">0.787</text>
<text x="57.8" y="204.9">40.0</text>
<text x="125.9" y="205.4">4X</text>
<text x="138" y="205.4">9.00</text>
<text x="148.1" y="205.4">0.354</text>
<text x="161.8" y="205.4">THRU ALL</text>
<text x="154.3" y="211.8">0.5</text>
<text x="169.6" y="211.8">A</text>
<text x="176.3" y="211.8">B</text>
<text x="155.1" y="218.1">2</text>
<text x="160.5" y="218.1">C</text>
<text x="148.8" y="227.6">4</text>
<text x="154.7" y="227.3">2X</text>
<text x="166.8" y="227.3">9.00</text>
<text x="176.9" y="227.3">0.354</text>
<text x="190.6" y="227.3">THRU ALL</text>
<text x="183.1" y="233.6">0.5</text>
<text x="198.4" y="233.6">A</text>
<text x="205.1" y="233.6">B</text>
<text x="183.9" y="240">2</text>
<text x="189.3" y="240">C</text>
</g>
<g font-size="3.6">
<text x="156.5" y="143.4">M</text>
<text x="307.8" y="146.3">M</text>
<text x="162.1" y="211.3">M</text>
<text x="190.9" y="233.2">M</text>
</g>
<g font-size="3.5">
<text x="317.3" y="17.2">DOCUMENT REVISION HISTORY</text>
<text x="269.4" y="25.1">REV.</text>
<text x="306.5" y="25.1">DESCRIPTION</text>
<text x="364.1" y="25.1">DATE</text>
<text x="390.9" y="25.1">APPROVED</text>
<text x="271.7" y="32.9">A</text>
<text x="304.7" y="32.9">INITIAL RELEASE</text>
<text x="359.6" y="32.9">2 FEB 2022</text>
<text x="392.6" y="32.9">A. BURKS</text>
</g>
<g font-size="2.8">
<text x="332.8" y="229.7">DRAWING TITLE</text>
<text x="332.3" y="251.3">DRAWING ID</text>
<text x="408.9" y="251.1">REV</text>
</g>
<g font-size="2.5">
<text x="302.9" y="224.7">A. BURKS</text>
<text x="319.1" y="224.9">1/17/2022</text>
<text x="302.9" y="239">A. BURKS</text>
<text x="302.9" y="234.2">A. BURKS</text>
<text x="319.1" y="234.3">1/14/2022</text>
<text x="319.7" y="239.1">2/2/2022</text>
</g>
<g font-size="2.2">
<text x="305" y="220">NAME</text>
<text x="322.3" y="220.2">DATE</text>
<text x="284.6" y="224.8">DRAWN</text>
<text x="284.6" y="229.7">CHECKED</text>
<text x="284.5" y="234.3">ANALYZED</text>
<text x="284.7" y="239.1">APPROVED</text>
<text x="284.7" y="243.7">UNLESS OTHERWISE SPECIFIED:</text>
<text x="284.7" y="246.4">DIMENSIONS ARE IN MILLIMETERS</text>
<text x="284.7" y="249">INTERPRET DRAWING PER ASME Y14.100</text>
<text x="284.7" y="251.7">INTERPRET DIMENSIONS PER ASME Y14.5</text>
<text x="284.7" y="257">TOLERANCES, UNLESS OTHERWISE SPECIFIED:</text>
<text x="284.7" y="260.1">X</text>
<text x="284.7" y="262.7">X.X</text>
<text x="293" y="260.1">2.0</text>
<text x="293.1" y="262.7">0.5</text>
<text x="302.9" y="260">X°</text>
<text x="302.9" y="262.7">X.X°</text>
<text x="309" y="259.9">1.0°</text>
<text x="284.7" y="265.4">X.XX</text>
<text x="293.2" y="265.4">0.25</text>
</g>
<g font-size="2.1">
<text x="363.2" y="225">www.burksbuilds.com</text>
<text x="201.2" y="244">THE DESIGN IS PROVIDED “AS IS”, WITHOUT WARRANTY OF ANY KIND, EXPRESS</text>
<text x="201.2" y="247.2">OR IMPLIED, INCLUDING BUT NOT LIMITED TO THE WARRANTIES OF</text>
<text x="201.2" y="250.3">MERCHANTABILITY, FITNESS FOR A PARTICULAR PURPOSE AND</text>
<text x="201.2" y="253.4">NONINFRINGEMENT. IN NO EVENT SHALL THE AUTHORS OR COPYRIGHT HOLDERS</text>
<text x="201.2" y="256.5">BE LIABLE FOR ANY CLAIM, DAMAGES OR OTHER LIABILITY, WHETHER IN AN</text>
<text x="201.2" y="259.6">ACTION OF CONTRACT, TORT OR OTHERWISE, ARISING FROM, OUT OF OR IN</text>
<text x="201.2" y="262.7">CONNECTION WITH THE DESIGN OR THE USE OR OTHER DEALINGS IN THE DESIGN.</text>
<text x="309" y="262.6">0.2°</text>
<text x="332.9" y="264.6">DO NOT SCALE DRAWING</text>
<text x="363.4" y="264.6">THIRD ANGLE</text>
<text x="400.1" y="264.6">SHEET 1 OF 1</text>
</g>
</svg>
